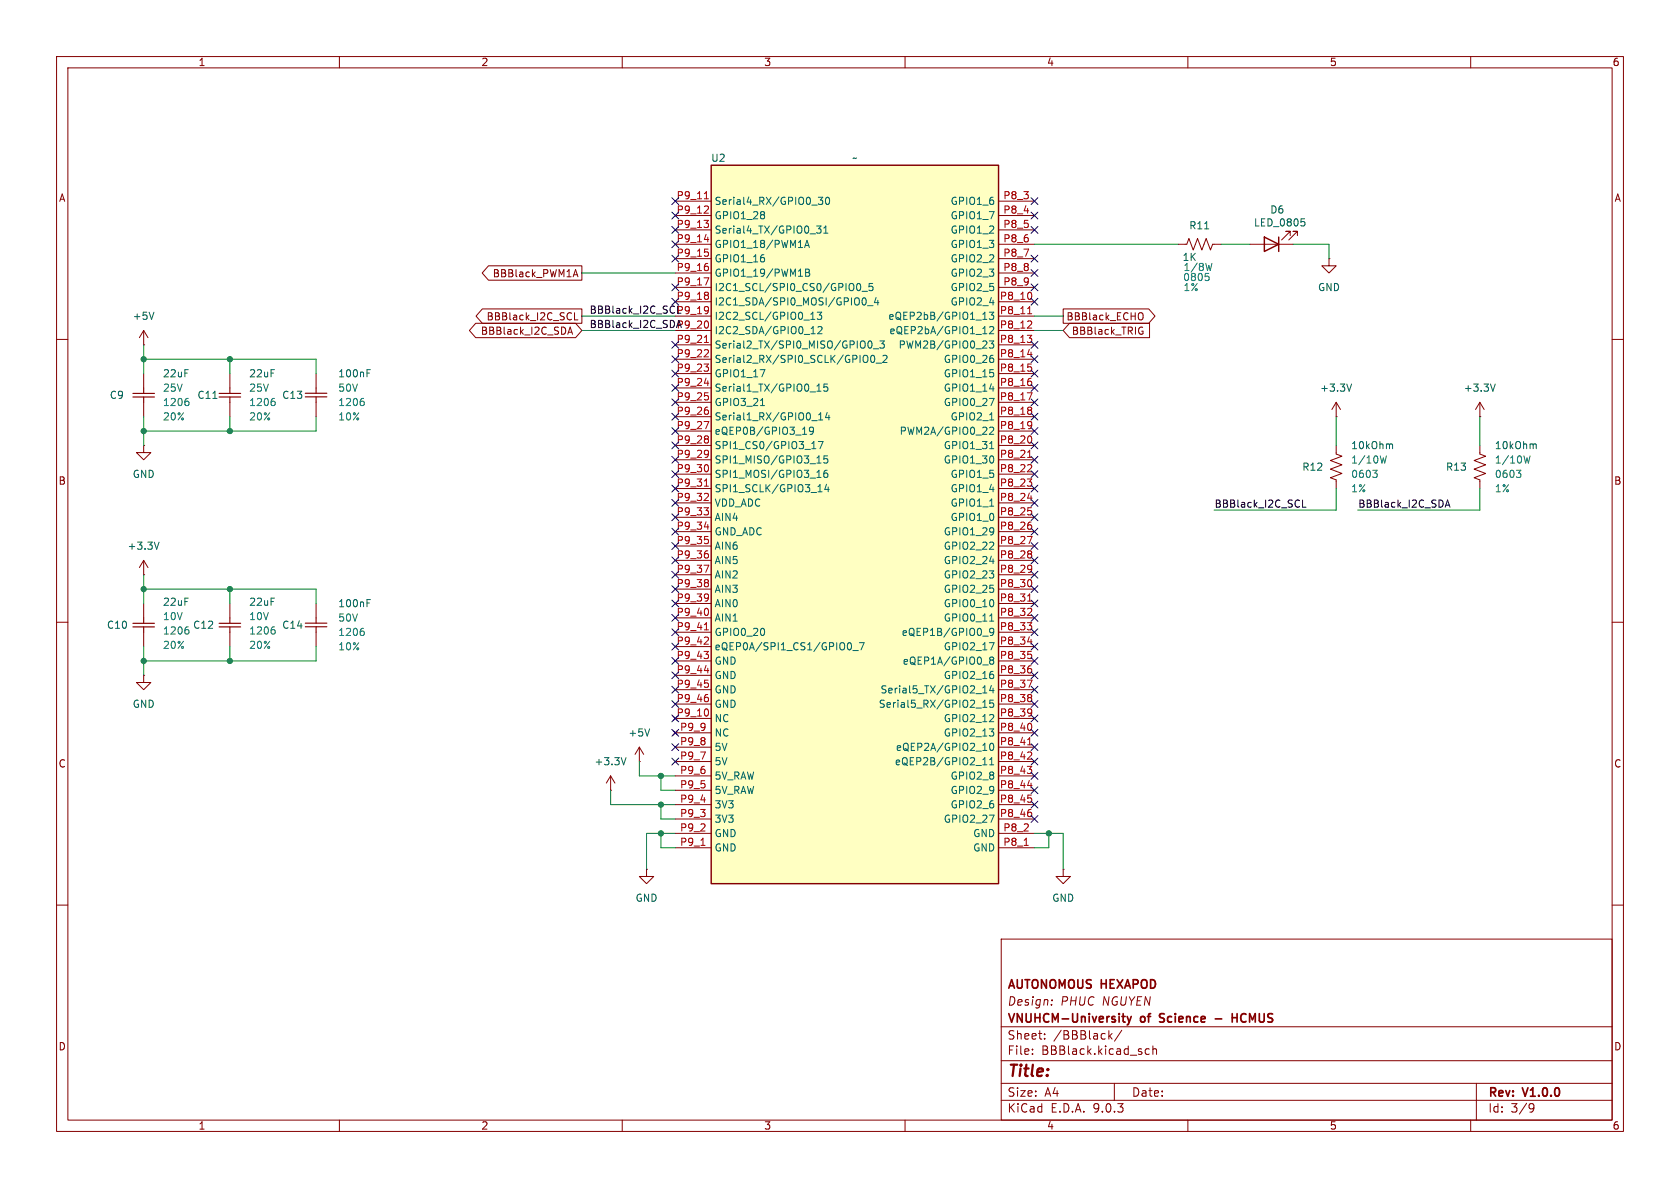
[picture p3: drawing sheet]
<svg xmlns="http://www.w3.org/2000/svg" width="297mm" height="210mm" viewBox="0 0 297 210" stroke-linecap="round" stroke-linejoin="round" font-family="sans-serif">
<g fill="none" stroke="#840000" stroke-width=".18">
<path d="M10 10h277v190h-277zM12 12h273v186h-273zM60 10v2M110 10v2M160 10v2M210 10v2M260 10v2M10 60h2M25.4 78.7v1.3h1.3l-1.3 1.3-1.3-1.3h1.3M25.4 78.7h.1M40.6 66v2.6M40.6 71.1v2.6"/>
<path d="M285 60h2M10 110h2M285 110h2M107.9 139.7h.1M107.9 137.2l-.7 1.2M107.9 137.2l.8 1.2M107.9 137.2v2.5M113 134.6h.1M113 132.1l-.7 1.3M113 132.1l.8 1.3M113 132.1v2.5M10 160h2"/>
<path d="M177 166h108v32h-108zM185.9 177.6v.1M186 176.8v.1M285 160h2M60 198v2M110 198v2M160 198v2M177 194.5h108M177 191.5h108M177 187.5h108M177 181.5h108M182.5 186.3v.1"/>
<path d="M182.5 185.5v.1M184.7 183.6v.1M184.7 182.8v.1M196.2 183.1l.4 .6M196.6 182.7l-.6 .6M197 191.5v3M198.3 182.1l-1.3 2M203.2 185.5l-.5-.1-.2 .3v.4l.1 .2h.6M203.8 185.5l.2-.1 .4 .1 .1 .9M203.8 184.9v1.5M210 198v2M260 198v2"/>
<path d="M261 191.5v6.5M270.6 195.1l.5 .1a.99 .99 0 0 1-.4 1.4h-.2M271.2 195.7l-.3 .3h-.3"/>
</g>
<path d="M198.3 179.7h.6M199.3 179.7l.3 1M200 179.7l-.4 1M205.1 179.3v.5M217.8 179.2v1.5M217.8 179.9h.9M218.7 179.2v1.5M198.6 180.6l.3 .1M199.6 180.7l-.1 .3-.2 .2M205 180.6l.2 .1M214.8 180.1h1.2" fill="none" stroke="#840000" stroke-width=".3"/>
<path d="M37.6 70.4h.8M110.7 133.9l-.5 1.3M114.8 128.8l-.4 1.3" fill="none" stroke="#006464" stroke-width=".18"/>
<path d="M38.7 70.2h3.8M38.7 69.5h3.8M40.6 68.6v.9M40.6 70.2v.9" fill="none" stroke="#840000" stroke-width=".2"/>
<path d="M48.3 70.4h.2M48.4 70.9l.2 .3v.3l-.2 .2" fill="none" stroke="#008484" stroke-width=".18"/>
<path d="M125.7 29.2h50.8v127h-50.8z" fill="#ffffc2"/>
<path d="M125.7 29.2h50.8v127h-50.8zM223.5 41.9l2.6 1.3-2.6 1.3zM226.1 41.9v2.6" fill="none" stroke="#840000" stroke-width=".25"/>
<g fill="none" stroke="#840000" stroke-width=".18">
<path d="M119.4 35.6h6.3M119.4 38.1h6.3M176.5 35.6h6.4M176.5 38.1h6.4M25.4 58.4v2.6M25.4 58.4l-.8 1.3M25.4 58.4l.8 1.3M84.1 57.1h17.7l1.1 1.3-1.1 1.3h-17.7l-1.1-1.3zM85.3 54.6h17.6v2.6h-17.6l-1.1-1.3zM86.4 47h16.5v2.5h-16.5l-1.2-1.2zM100.4 59.1l.4-1.3 .4 1.3M100.5 58.7h.6"/>
<path d="M101.4 48.6h.7M101.6 55.3v1.3h.6M101.7 47.7l.5 1.2M119.4 40.6h6.3M119.4 43.2h6.3M119.4 45.7h6.3M119.4 48.3h6.3M119.4 50.8h6.3M119.4 53.3h6.3M119.4 55.9h6.3M119.4 58.4h6.3M176.5 40.6h6.4"/>
<path d="M176.5 43.2h6.4M176.5 45.7h6.4M176.5 48.3h6.4M176.5 50.8h6.4M176.5 53.3h6.4M176.5 55.9h6.4M176.5 58.4h6.4M188 54.6h15.1l1.1 1.3-1.1 1.3h-15.1zM189.1 57.1h14.1v2.6h-14.1l-1.1-1.3zM201.5 55.3a.43 .43 0 0 1 .6 .4v.4a.43 .43 0 0 1-.6 .5M201.7 57.8l.3 .1M201.8 58.5h.3v.5l-.4 .1"/>
<path d="M208.3 43.2h1.5l.4-1 .7 2 .8-2 .8 2 .7-2 .8 2 .4-1h1.5M221 43.2h7.6M228.1 41.7v-.8h-.8h.8l-1.5 1.5M229.4 41.7v-.8h-.8h.8l-1.6 1.5M234.9 45.7v1.3h1.3l-1.3 1.3-1.2-1.3h1.2M234.9 45.7h.1M25.4 61h.1M25.4 66v2.6M25.4 71.1v2.6M55.9 66v2.6M55.9 71.1v2.6M119.4 61h6.3"/>
<path d="M119.4 63.5h6.3M119.4 66h6.3M119.4 68.6h6.3M119.4 71.1h6.3M119.4 73.7h6.3M119.4 76.2h6.3M119.4 78.7h6.3M176.5 61h6.4M176.5 63.5h6.4M176.5 66h6.4M176.5 68.6h6.4M176.5 71.1h6.4"/>
<path d="M176.5 73.7h6.4M176.5 76.2h6.4M176.5 78.7h6.4M236.2 78.7v1.6l1 .3-2 .8 2 .8-2 .7 2 .8-2 .8 1 .3v1.6M236.2 73.7h.1M236.2 71.1v2.6M236.2 71.1l-.7 1.3M236.2 71.1l.8 1.3M261.6 78.7v1.6l1 .3-2 .8 2 .8-2 .7 2 .8-2 .8 1 .3v1.6M261.6 73.7h.1M261.6 71.1v2.6M261.6 71.1l-.7 1.3"/>
<path d="M261.6 71.1l.8 1.3M25.4 99.1l-.8 1.2M25.4 99.1l.8 1.2M25.4 99.1v2.5M119.4 81.3h6.3M119.4 83.8h6.3M119.4 86.4h6.3M119.4 88.9h6.3M119.4 91.4h6.3M119.4 94h6.3M119.4 96.5h6.3M119.4 99.1h6.3"/>
<path d="M176.5 81.3h6.4M176.5 83.8h6.4M176.5 86.4h6.4M176.5 88.9h6.4M176.5 91.4h6.4M176.5 94h6.4M176.5 96.5h6.4M176.5 99.1h6.4M25.4 101.6h.1M25.4 119.4v1.3h1.3l-1.3 1.2-1.3-1.2h1.3M25.4 119.4h.1M25.4 106.7v2.5"/>
<path d="M25.4 111.8v2.5M40.6 106.7v2.5M40.6 111.8v2.5M55.9 106.7v2.5M55.9 111.8v2.5M119.4 101.6h6.3M119.4 104.1h6.3M119.4 106.7h6.3M119.4 109.2h6.3M119.4 111.8h6.3M119.4 114.3h6.3M119.4 116.8h6.3"/>
<path d="M119.4 119.4h6.3M176.5 101.6h6.4M176.5 104.1h6.4M176.5 106.7h6.4M176.5 109.2h6.4M176.5 111.8h6.4M176.5 114.3h6.4M176.5 116.8h6.4M176.5 119.4h6.4M119 126.6l.8 .8M119 129.2l.8 .7M119.4 121.9h6.3"/>
<path d="M119.4 124.5h6.3M119.4 127h6.3M119.4 129.5h6.3M119.4 132.1h6.3M119.4 134.6h6.3M119.4 137.2h6.3M119.4 139.7h6.3M119.8 126.6l-.8 .8M119.8 129.2l-.8 .7M176.5 121.9h6.4M176.5 124.5h6.4M176.5 127h6.4"/>
<path d="M176.5 129.5h6.4M176.5 132.1h6.4M176.5 134.6h6.4M176.5 137.2h6.4M176.5 139.7h6.4M114.3 153.7v1.2h1.3l-1.3 1.3-1.3-1.3h1.3M114.3 153.7h.1M119.4 142.2h6.3M119.4 144.8h6.3M119.4 147.3h6.3M119.4 149.9h6.3M176.5 142.2h6.4"/>
<path d="M176.5 144.8h6.4M176.5 147.3h6.4M176.5 149.9h6.4M188 153.7v1.2h-1.3l1.3 1.3 1.2-1.3h-1.2M188 153.7h.1"/>
</g>
<g fill="none" stroke="#006464" stroke-width=".18">
<path d="M135.1 37.5v.3M135.1 38.1v.5M144.4 39.9h.7l-.4 .5 .4 .2v.5l-.2 .1-.5-.1M144.7 34.9h.7l-.4 .5 .4 .1v.5l-.2 .1-.5-.1M146.1 34.9h.1a.68 .68 0 0 1 .5 .6 .68 .68 0 0 1-.5 .6 .84 .84 0 0 1-.1-1.2zM230 38.7h.6M230.5 39.2l.2 .2v.3l-.2 .2M27.2 55.2l-.4 1.3M135.1 45.6v.6M142.2 43.8l.5-1.3 .4 1.3M142.4 43.4h.6M142.4 47.6h.4l.3 .2-.3 .4 .3 .1 .1 .3-.3 .2h-.5z"/>
<path d="M142.4 48.2h.4M143.2 41.3h1M143.3 56.5h.8M143.4 59h.7M144.5 55.2h.8l-.5 .5 .4 .1v.5l-.2 .2-.5-.2M144.6 57.9l.5-.2 .2 .4-.8 .9h.8M145.6 41.2h.8M145.6 40.3l.4-.4v1.3M151.6 50.2l.1-.1a.68 .68 0 0 1 .5 .6 .68 .68 0 0 1-.5 .7l-.1-.1M152.4 51.5h1M152.8 52.6a.79 .79 0 0 1 0 1.3M153.4 54h.9"/>
<path d="M154.3 50.1h-.6l-.1 .6 .2-.1 .4 .1 .1 .1v.5l-.2 .1-.5-.1M154.9 52.6l-.3 .9h.8M155.2 53.1v.8M173.7 56.5h.8M173.7 59h.8M174.9 55.2h.8l-.4 .5 .3 .1v.5l-.2 .2-.5-.2M175 57.9l.4-.2 .3 .4-.8 .9h.8M213 40.5h.7M64.9 65.3h.6M64.9 66h.4M134.4 65.3h.8l-.5 1.3M134.4 71.7h.8"/>
<path d="M141.9 76.8h.7M143.5 79.3h.7M143.8 76.1l-.2 .2-.4-.1-.1-.1 .1-.5 .4-.1 .2 .1a.84 .84 0 0 1-.3 1.2h-.3M144.4 69.2h.7M144.4 68.3l.4-.4v1.3M144.7 78h.8l-.5 1.3M144.7 74.2h.7M144.7 73.3l.4-.3v1.2M146.2 72.9l-.3 .9h.8M146.3 67.9h-.6l-.1 .6 .2-.1h.4l.2 .2-.1 .4-.2 .2-.5-.2M146.5 73.4v.8M153.6 60.4l.1-.1a.68 .68 0 0 1 .5 .6 .68 .68 0 0 1-.5 .6l-.1-.1-.2-.3z"/>
<path d="M154 62.9l.2-.1a.68 .68 0 0 1 .5 .6 .68 .68 0 0 1-.5 .7l-.2-.1-.1-.4zM154.4 61.7h1M154.9 64.2h1M155.5 60.3h.8l-.4 .5 .4 .1v.5l-.2 .1-.6-.1M156.1 62.9l.5-.1 .2 .4-.8 .9h.8M174.9 60.3h.8l-.4 .5 .3 .1v.5l-.2 .1-.5-.1M174.9 70.4h.8l-.5 1.3M175 74.2h.7M175 75.6l.4-.1 .3 .4-.8 .9h.8M175 79.3h.7M175 68.7h.7M175.6 63.4v.6"/>
<path d="M175.6 66v.5M238.9 67.9l-.4 1.3M245.8 78.5l.4 .2v.6M264.3 67.9l-.4 1.3M271.2 78.5l.4 .2v.6M28.1 95.8l-.4 1.3M144.4 81.9h.7M144.4 84.4h.7M144.6 86.9h.7M146.1 85.6l-.3 .9h.8M146.2 83.1l-.3 .1a.86 .86 0 0 0 0 1.2l.4-.1 .1-.4-.3-.3h-.2l-.3 .3M146.3 80.6h-.6l-.1 .6 .2-.1h.4l.2 .2-.1 .4-.2 .2-.5-.2"/>
<path d="M146.4 86.1v.8M174.9 97.1h.8M175 89.5h.7M175 99.2h.7M175.6 80.8v.8M175.6 93.4v.9M175.6 96v.4M175.7 93.8l-.1 .2M64.9 106.6h.4M64.9 106h.6M135.1 111.3v.8M150.2 113.6a.79 .79 0 0 1 0 1.3"/>
<path d="M150.8 115h.9M151.9 113.6h.9l-.6 1.3M173.7 112.5h1M174.9 113.6h.8l-.5 1.3M174.9 100.9h.8l-.4 .5M175 109.8h.7M175.2 116.7l-.2 .2v.4l.2 .1h.4l.1-.2v-.3l-.3-.2M175.2 116.7l-.2-.2 .2-.4h.2l.3 .3-.3 .3M175.2 116.7h.2M175.6 119.3v.5M175.6 101.5v.6M175.6 104.1v.5"/>
<path d="M175.6 106.2v.8M175.7 111.6l-.3 .3-.3-.1-.1-.2 .1-.5h.3l.2 .1a.84 .84 0 0 1-.3 1.1h-.2M173.7 122.5h.8M173.7 121.6l.4-.4v1.3M173.7 124.1l.4-.3v1.2M173.7 125h.8M173.7 135.2h.8M174 134.1l.1-.2v1.3M174.9 127.6h.8M174.9 128.8h.8l-.4 .5M175 135.2h.7M175 134.3l.3-.4v1.3"/>
<path d="M175.1 131.5l.2-.1a.68 .68 0 0 1 .4 .6 .68 .68 0 0 1-.4 .7l-.2-.2-.1-.3zM175.3 121.2l-.3 .9h.7M175.6 121.7v.8M175.6 123.8h-.6v.6l.1-.1h.5l.1 .2-.1 .4-.2 .1-.4-.1M175.6 126.4v.5M175.6 129.5v.5M174.9 144.1h.8l-.5 1.3"/>
</g>
<g fill="none" stroke="#a90000" stroke-width=".18">
<path d="M124.5 39h.7l-.4 .4M124.5 35.1h.7M125.1 36.5l.1 .2v.3l-.7 .7h.7M125.2 39.6v.5M124.5 49.1h.8l-.5 1.3M124.5 42.3h.8M124.6 44h.6M125.1 44.6l.1 .2-.1 .4M125.1 51.7l.1 .2-.1 .2M125.1 52.3l.1 .1-.1 .5M125.1 54.3h.1a1.07 1.07 0 0 1-.1 1M125.2 47.2v.5"/>
<path d="M125.2 57v.8M125.2 54.7l-.1 .2M181.6 59.3h.8l-.4 .5M181.7 55.5h.7M182.3 56.8l.1 .2-.1 .3-.7 .7h.8M182.3 51.9v.8M182.3 59.9v.5M124.5 64.4h.7l-.4 .4M124.5 74.5h.8l-.5 1.3M124.5 60.5h.7M124.5 67.7h.8M124.6 69.4h.6"/>
<path d="M125.1 61.9l.1 .2v.3l-.7 .7h.7M125.1 70l.1 .2-.1 .4M125.1 77.1l.1 .2-.1 .2M125.1 77.7l.1 .1-.1 .5M125.1 79.7h.1a1.07 1.07 0 0 1-.1 1M125.2 65v.5M125.2 72.6v.5M181.6 69.4h.9l-.6 1.3M181.7 62.7h.8M181.7 64.4h.6M182.3 64.9l.1 .2-.1 .5M182.3 72l.1 .2-.1 .3"/>
<path d="M182.3 72.6l.1 .2-.1 .4M182.3 74.6a1.07 1.07 0 0 1-.1 1.1M182.3 67.5v.5M182.3 77.3v.8M182.4 75.1l-.1 .1M124.5 89.8h.7l-.4 .4M124.5 99.9h.8l-.5 1.3M124.5 85.9h.7M124.5 93.1h.8M124.6 94.8h.6M125.1 87.3l.1 .2v.3l-.7 .7h.7M125.1 95.4l.1 .2-.1 .4"/>
<path d="M125.2 82.4v.8M125.2 90.4v.5M125.2 98v.5M125.2 80.1l-.1 .2M181.6 94.8h.9l-.6 1.3M181.6 84.7h.8l-.4 .5M181.7 80.9h.7M181.7 88.1h.8M181.7 89.8h.6M182.3 82.2l.1 .2-.1 .3-.7 .7h.8M182.3 90.3l.1 .2-.1 .5M182.3 97.4l.1 .2-.1 .3"/>
<path d="M182.3 98l.1 .2-.1 .4M182.3 100a1.07 1.07 0 0 1-.1 1.1M182.3 85.3v.5M182.3 92.9v.5M124.5 115.2h.7l-.4 .4M124.5 111.3h.7M124.5 118.5h.8M125.1 102.5l.1 .2-.1 .2M125.1 103.1l.1 .1-.1 .5M125.1 105.1h.1a1.07 1.07 0 0 1-.1 1M125.1 112.7l.1 .2v.3l-.7 .7h.7M125.2 107.8v.8"/>
<path d="M125.2 115.8v.5M125.2 105.5l-.1 .2M181.6 110.1h.8l-.4 .5M181.7 106.3h.7M181.7 113.5h.8M181.7 115.2h.6M182.3 107.6l.1 .2-.1 .3-.7 .7h.8M182.3 115.7l.1 .2-.1 .5M182.3 102.7v.8M182.3 110.7v.5M182.3 118.3v.5M182.4 100.5l-.1 .1"/>
<path d="M124.6 120.2h.6M125.1 120.8l.1 .2-.1 .4M125.2 123.4v.5M125.2 125.6v.7M181.6 120.2h.9l-.6 1.3M181.6 135.5h.8l-.4 .5M181.7 131.7h.7M181.7 138.9h.8M182.3 122.8l.1 .2-.1 .3M182.3 123.4l.1 .2-.1 .4M182.3 125.4a1.07 1.07 0 0 1-.1 1.1M182.3 133l.1 .2-.1 .3-.7 .7h.8"/>
<path d="M182.3 128.1v.8M182.3 136.1v.5M182.4 125.9l-.1 .1M123.9 149.4h.7M181.1 149.4h.7M181.7 140.6h.6M182.3 141.1l.1 .2-.1 .5M182.3 143.7v.5"/>
</g>
<g fill="none" stroke="#840000" stroke-width=".2">
<path d="M23.5 70.2h3.8M23.5 69.5h3.8M25.4 68.6v.9M25.4 70.2v.9M54 69.5h3.8M54 70.2h3.8M55.9 68.6v.9M55.9 70.2v.9M23.5 110.8h3.8M23.5 110.2h3.8M25.4 109.2v1M25.4 110.8v1"/>
<path d="M38.7 110.8h3.8M38.7 110.2h3.8M40.6 109.2v1M40.6 110.8v1M54 110.8h3.8M54 110.2h3.8M55.9 109.2v1M55.9 110.8v1"/>
</g>
<g fill="none" stroke="#008484" stroke-width=".18">
<path d="M213.5 48.8l.3 .3v.3l-.3 .2M214.3 46.6l-.3 1.2-.3-.9M33 70.4h.3M33.2 70.9l.2 .3v.3l-.2 .2M64 70.4h.3M64.2 70.9l.2 .3v.3l-.2 .2M242.7 83.1h.8l-.5 .5M243.2 83.6l.3 .3v.3l-.3 .2M245.1 80.6l-.3 1.3-.2-.9-.3 .9M268.1 83.1h.8l-.5 .5M268.6 83.6l.3 .3v.3l-.3 .2M270.5 80.6l-.3 1.3-.2-.9-.3 .9"/>
<path d="M33 110.8h.3M33.2 111.3l.2 .2v.3l-.2 .3M48.3 110.8h.2M48.4 111.3l.2 .2v.3l-.2 .3M64 111.1h.3M64.2 111.6l.2 .2v.3l-.2 .2"/>
</g>
<path d="M230.3 88.4v1.3h.6M255.5 89.7l.4-1.3 .4 1.3M255.6 89.3h.6" fill="none" stroke="#0f0f0f" stroke-width=".18"/>
<g fill="none" stroke="#009600" stroke-width=".18">
<path d="M102.9 48.3h16.5M102.9 55.9h16.5M102.9 58.4h16.5M182.9 55.9h5.1M182.9 58.4h5.1M182.9 43.2h25.4M215.9 43.2h5.1M228.6 43.2h6.3v2.5M25.4 63.5h30.5v2.5M25.4 61v5M25.4 73.7v5M40.6 63.5v2.5"/>
<path d="M40.6 73.7v2.5M55.9 73.7v2.5h-30.5M236.2 73.7v5M261.6 73.7v5M236.2 86.4v3.8h-21.6M261.6 86.4v3.8h-21.6M25.4 104.1h30.5v2.6M25.4 101.6v5.1M25.4 114.3v5.1M40.6 104.1v2.6M40.6 114.3v2.5M55.9 114.3v2.5h-30.5"/>
<path d="M107.9 139.7v2.5h11.5M113 134.6v2.6h6.4M116.8 137.2v2.5h2.6M116.8 142.2v2.6h2.6M116.8 147.3v2.6h2.6M119.4 147.3h-5.1v6.4M182.9 147.3h5.1v6.4M185.4 147.3v2.6h-2.5"/>
</g>
<g fill="none" stroke="#000084" stroke-width=".18">
<path d="M118.8 37.5l1.2 1.2M118.8 35l1.2 1.2M120 37.5l-1.2 1.2M120 35l-1.2 1.2M182.3 37.5l1.2 1.2M182.3 35l1.2 1.2M183.5 37.5l-1.2 1.2M183.5 35l-1.2 1.2M118.8 40l1.2 1.2M118.8 50.2l1.2 1.2M118.8 52.7l1.2 1.2M118.8 42.6l1.2 1.2"/>
<path d="M118.8 45.1l1.2 1.2M120 40l-1.2 1.2M120 50.2l-1.2 1.2M120 52.7l-1.2 1.2M120 42.6l-1.2 1.2M120 45.1l-1.2 1.2M182.3 52.7l1.2 1.2M182.3 50.2l1.2 1.2M182.3 47.7l1.2 1.2M182.3 45.1l1.2 1.2M182.3 40l1.2 1.2M183.5 47.7l-1.2 1.2"/>
<path d="M183.5 50.2l-1.2 1.2M183.5 52.7l-1.2 1.2M183.5 45.1l-1.2 1.2M183.5 40l-1.2 1.2M118.8 75.6l1.2 1.2M118.8 73.1l1.2 1.2M118.8 70.5l1.2 1.2M118.8 65.4l1.2 1.2M118.8 68l1.2 1.2M118.8 60.4l1.2 1.2M118.8 78.1l1.2 1.2M118.8 62.9l1.2 1.2"/>
<path d="M120 75.6l-1.2 1.2M120 73.1l-1.2 1.2M120 70.5l-1.2 1.2M120 65.4l-1.2 1.2M120 68l-1.2 1.2M120 60.4l-1.2 1.2M120 78.1l-1.2 1.2M120 62.9l-1.2 1.2M182.3 62.9l1.2 1.2M182.3 65.4l1.2 1.2M182.3 60.4l1.2 1.2M182.3 68l1.2 1.2"/>
<path d="M182.3 73.1l1.2 1.2M182.3 75.6l1.2 1.2M182.3 78.1l1.2 1.2M182.3 70.5l1.2 1.2M183.5 68l-1.2 1.2M183.5 70.5l-1.2 1.2M183.5 62.9l-1.2 1.2M183.5 65.4l-1.2 1.2M183.5 60.4l-1.2 1.2M183.5 73.1l-1.2 1.2M183.5 75.6l-1.2 1.2M183.5 78.1l-1.2 1.2"/>
<path d="M118.8 93.4l1.2 1.2M118.8 88.3l1.2 1.2M118.8 98.5l1.2 1.2M118.8 95.9l1.2 1.2M118.8 90.8l1.2 1.2M118.8 80.7l1.2 1.2M118.8 83.2l1.2 1.2M118.8 85.8l1.2 1.2M120 93.4l-1.2 1.2M120 88.3l-1.2 1.2M120 98.5l-1.2 1.2M120 95.9l-1.2 1.2"/>
<path d="M120 90.8l-1.2 1.2M120 80.7l-1.2 1.2M120 83.2l-1.2 1.2M120 85.8l-1.2 1.2M182.3 95.9l1.2 1.2M182.3 93.4l1.2 1.2M182.3 98.5l1.2 1.2M182.3 88.3l1.2 1.2M182.3 85.8l1.2 1.2M182.3 90.8l1.2 1.2M182.3 80.7l1.2 1.2M182.3 83.2l1.2 1.2"/>
<path d="M183.5 95.9l-1.2 1.2M183.5 93.4l-1.2 1.2M183.5 98.5l-1.2 1.2M183.5 88.3l-1.2 1.2M183.5 85.8l-1.2 1.2M183.5 90.8l-1.2 1.2M183.5 80.7l-1.2 1.2M183.5 83.2l-1.2 1.2M118.8 116.2l1.2 1.2M118.8 118.8l1.2 1.2M118.8 103.5l1.2 1.2M118.8 101l1.2 1.2"/>
<path d="M118.8 111.2l1.2 1.2M118.8 106.1l1.2 1.2M118.8 108.6l1.2 1.2M118.8 113.7l1.2 1.2M120 116.2l-1.2 1.2M120 118.8l-1.2 1.2M120 103.5l-1.2 1.2M120 101l-1.2 1.2M120 111.2l-1.2 1.2M120 106.1l-1.2 1.2M120 108.6l-1.2 1.2M120 113.7l-1.2 1.2"/>
<path d="M182.3 108.6l1.2 1.2M182.3 116.2l1.2 1.2M182.3 106.1l1.2 1.2M182.3 101l1.2 1.2M182.3 111.2l1.2 1.2M182.3 103.5l1.2 1.2M182.3 113.7l1.2 1.2M182.3 118.8l1.2 1.2M183.5 108.6l-1.2 1.2M183.5 116.2l-1.2 1.2M183.5 106.1l-1.2 1.2M183.5 101l-1.2 1.2"/>
<path d="M183.5 111.2l-1.2 1.2M183.5 103.5l-1.2 1.2M183.5 113.7l-1.2 1.2M183.5 118.8l-1.2 1.2M118.8 131.5l1.2 1.2M118.8 134l1.2 1.2M118.8 128.9l1.2 1.2M118.8 126.4l1.2 1.2M118.8 123.9l1.2 1.2M118.8 121.3l1.2 1.2M120 131.5l-1.2 1.2M120 134l-1.2 1.2"/>
<path d="M120 128.9l-1.2 1.2M120 126.4l-1.2 1.2M120 123.9l-1.2 1.2M120 121.3l-1.2 1.2M182.3 136.6l1.2 1.2M182.3 139.1l1.2 1.2M182.3 134l1.2 1.2M182.3 128.9l1.2 1.2M182.3 123.9l1.2 1.2M182.3 131.5l1.2 1.2M182.3 126.4l1.2 1.2M182.3 121.3l1.2 1.2"/>
<path d="M183.5 136.6l-1.2 1.2M183.5 139.1l-1.2 1.2M183.5 134l-1.2 1.2M183.5 128.9l-1.2 1.2M183.5 123.9l-1.2 1.2M183.5 131.5l-1.2 1.2M183.5 126.4l-1.2 1.2M183.5 121.3l-1.2 1.2M182.3 141.6l1.2 1.2M182.3 144.2l1.2 1.2M183.5 141.6l-1.2 1.2M183.5 144.2l-1.2 1.2"/>
</g>
<g fill="#009600" stroke="#009600" stroke-width=".18">
<circle cx="116.8" cy="142.2" r=".46"/>
<circle cx="116.8" cy="147.3" r=".46"/>
<circle cx="116.8" cy="137.2" r=".46"/>
<circle cx="185.4" cy="147.3" r=".46"/>
<circle cx="40.6" cy="104.1" r=".46"/>
<circle cx="40.6" cy="116.8" r=".46"/>
<circle cx="25.4" cy="104.1" r=".46"/>
<circle cx="40.6" cy="63.5" r=".46"/>
<circle cx="40.6" cy="76.2" r=".46"/>
<circle cx="25.4" cy="76.2" r=".46"/>
<circle cx="25.4" cy="63.5" r=".46"/>
<circle cx="25.4" cy="116.8" r=".46"/>
</g>
<text font-size="2.8" fill="#840000" x="178" y="190.9">Title:</text>
<g font-size="2.1" fill="#840000">
<text x="178" y="178">Design:</text>
<text x="178" y="175.2">AUTONOMOUS HEXAPOD</text>
<text x="187.4" y="178">PHUC NGUYEN</text>
<text x="178" y="184">Sheet:</text>
<text x="178" y="181.2">VNUHCM-University</text>
<text x="186.2" y="184">/BBBlack/</text>
<text x="201.7" y="181.2">of</text>
<text x="205.7" y="181.2">Science</text>
<text x="219.7" y="181.2">HCMUS</text>
<text x="178" y="186.7">File:</text>
<text x="184.1" y="186.7">BBBlack.kicad_sch</text>
<text x="178" y="196.9">KiCad</text>
<text x="178" y="194.1">Size:</text>
<text x="184.7" y="194.1">A4</text>
<text x="185.7" y="196.9">E.D.A.</text>
<text x="193.3" y="196.9">9.0.3</text>
<text x="200" y="194.1">Date:</text>
<text x="263" y="194.3">Rev:</text>
<text x="263" y="196.9">Id:</text>
<text x="267.1" y="196.9">3/9</text>
<text x="269.4" y="194.3">V1.0.0</text>
</g>
<g font-size="1.8" fill="#840000">
<text x="35" y="11.9">1</text>
<text x="85" y="11.9">2</text>
<text x="135" y="11.9">3</text>
<text x="185" y="11.9">4</text>
<text x="235" y="11.9">5</text>
<text x="285" y="11.9">6</text>
<text x="10.3" y="35.9">A</text>
<text x="285.3" y="35.9">A</text>
<text x="87" y="49.2">BBBlack_PWM1A</text>
<text x="84.9" y="59.4">BBBlack_I2C_SDA</text>
<text x="85.9" y="56.8">BBBlack_I2C_SCL</text>
<text x="188.4" y="56.8">BBBlack_ECHO</text>
<text x="189.4" y="59.4">BBBlack_TRIG</text>
<text x="10.3" y="85.9">B</text>
<text x="285.3" y="85.9">B</text>
<text x="10.3" y="135.9">C</text>
<text x="285.3" y="135.9">C</text>
<text x="10.3" y="185.9">D</text>
<text x="285.3" y="185.9">D</text>
<text x="35" y="199.9">1</text>
<text x="85" y="199.9">2</text>
<text x="135" y="199.9">3</text>
<text x="185" y="199.9">4</text>
<text x="235" y="199.9">5</text>
<text x="285" y="199.9">6</text>
</g>
<g font-size="1.8" fill="#006464">
<text x="125.6" y="28.8">U2</text>
<text x="150.6" y="28.8">~</text>
<text x="126.2" y="36.4">Serial4_RX/GPIO0_30</text>
<text x="126.2" y="39">GPIO1_28</text>
<text x="126.2" y="41.5">Serial4_TX/GPIO0_31</text>
<text x="168" y="36.4">GPIO1_6</text>
<text x="168" y="39">GPIO1_7</text>
<text x="168" y="41.5">GPIO1_2</text>
<text x="210.1" y="40.7">R11</text>
<text x="221.6" y="40.2">LED_0805</text>
<text x="224.5" y="37.9">D6</text>
<text x="126.2" y="44">GPIO1_18/PWM1A</text>
<text x="126.2" y="46.6">GPIO1_16</text>
<text x="168" y="44">GPIO1_3</text>
<text x="168" y="46.6">GPIO2_2</text>
<text x="126.2" y="49.1">GPIO1_19/PWM1B</text>
<text x="126.2" y="51.7">I2C1_SCL/SPI0_CS0/GPIO0_5</text>
<text x="168" y="49.1">GPIO2_3</text>
<text x="168" y="51.7">GPIO2_5</text>
<text x="232.9" y="51.7">GND</text>
<text x="23.4" y="56.7">+5V</text>
<text x="126.2" y="54.2">I2C1_SDA/SPI0_MOSI/GPIO0_4</text>
<text x="126.2" y="56.7">I2C2_SCL/GPIO0_13</text>
<text x="126.2" y="59.3">I2C2_SDA/GPIO0_12</text>
<text x="157" y="56.7">eQEP2bB/GPIO1_13</text>
<text x="157.1" y="59.3">eQEP2bA/GPIO1_12</text>
<text x="168" y="54.2">GPIO2_4</text>
<text x="126.2" y="61.8">Serial2_TX/SPI0_MISO/GPIO0_3</text>
<text x="126.2" y="64.4">Serial2_RX/SPI0_SCLK/GPIO0_2</text>
<text x="158.8" y="61.8">PWM2B/GPIO0_23</text>
<text x="166.7" y="64.4">GPIO0_26</text>
<text x="19.3" y="70.7">C9</text>
<text x="28.7" y="66.9">22uF</text>
<text x="34.8" y="70.7">C11</text>
<text x="44" y="66.9">22uF</text>
<text x="49.8" y="70.7">C13</text>
<text x="59.7" y="66.9">100nF</text>
<text x="126.2" y="66.9">GPIO1_17</text>
<text x="126.2" y="69.4">Serial1_TX/GPIO0_15</text>
<text x="126.2" y="72">GPIO3_21</text>
<text x="166.7" y="66.9">GPIO1_15</text>
<text x="166.7" y="69.4">GPIO1_14</text>
<text x="166.7" y="72">GPIO0_27</text>
<text x="233.3" y="69.4">+3.3V</text>
<text x="258.7" y="69.4">+3.3V</text>
<text x="126.2" y="74.5">Serial1_RX/GPIO0_14</text>
<text x="126.2" y="77.1">eQEP0B/GPIO3_19</text>
<text x="158.9" y="77.1">PWM2A/GPIO0_22</text>
<text x="168" y="74.5">GPIO2_1</text>
<text x="126.2" y="79.6">SPI1_CS0/GPIO3_17</text>
<text x="126.2" y="82.1">SPI1_MISO/GPIO3_15</text>
<text x="166.7" y="79.6">GPIO1_31</text>
<text x="166.7" y="82.1">GPIO1_30</text>
<text x="230.1" y="83.4">R12</text>
<text x="238.8" y="79.6">10kOhm</text>
<text x="255.5" y="83.4">R13</text>
<text x="264.2" y="79.6">10kOhm</text>
<text x="23.4" y="84.7">GND</text>
<text x="126.2" y="84.7">SPI1_MOSI/GPIO3_16</text>
<text x="126.2" y="87.2">SPI1_SCLK/GPIO3_14</text>
<text x="126.2" y="89.8">VDD_ADC</text>
<text x="168" y="84.7">GPIO1_5</text>
<text x="168" y="87.2">GPIO1_4</text>
<text x="168" y="89.8">GPIO1_1</text>
<text x="126.2" y="92.3">AIN4</text>
<text x="126.2" y="94.8">GND_ADC</text>
<text x="166.7" y="94.8">GPIO1_29</text>
<text x="168" y="92.3">GPIO1_0</text>
<text x="22.5" y="97.4">+3.3V</text>
<text x="126.2" y="97.4">AIN6</text>
<text x="126.2" y="99.9">AIN5</text>
<text x="166.7" y="97.4">GPIO2_22</text>
<text x="166.7" y="99.9">GPIO2_24</text>
<text x="28.7" y="107.3">22uF</text>
<text x="44" y="107.3">22uF</text>
<text x="59.7" y="107.5">100nF</text>
<text x="126.2" y="102.5">AIN2</text>
<text x="126.2" y="105">AIN3</text>
<text x="126.2" y="107.5">AIN0</text>
<text x="166.7" y="102.5">GPIO2_23</text>
<text x="166.7" y="105">GPIO2_25</text>
<text x="166.7" y="107.5">GPIO0_10</text>
<text x="18.8" y="111.4">C10</text>
<text x="34" y="111.4">C12</text>
<text x="49.8" y="111.4">C14</text>
<text x="126.2" y="110.1">AIN1</text>
<text x="126.2" y="112.6">GPIO0_20</text>
<text x="159.3" y="112.6">eQEP1B/GPIO0_9</text>
<text x="166.7" y="110.1">GPIO0_11</text>
<text x="126.2" y="115.2">eQEP0A/SPI1_CS1/GPIO0_7</text>
<text x="126.2" y="117.7">GND</text>
<text x="159.5" y="117.7">eQEP1A/GPIO0_8</text>
<text x="166.7" y="115.2">GPIO2_17</text>
<text x="23.4" y="125.3">GND</text>
<text x="126.2" y="120.2">GND</text>
<text x="126.2" y="122.8">GND</text>
<text x="126.2" y="125.3">GND</text>
<text x="155.3" y="125.3">Serial5_RX/GPIO2_15</text>
<text x="155.6" y="122.8">Serial5_TX/GPIO2_14</text>
<text x="166.7" y="120.2">GPIO2_16</text>
<text x="111" y="130.4">+5V</text>
<text x="126.2" y="127.9">NC</text>
<text x="126.2" y="130.4">NC</text>
<text x="166.7" y="127.9">GPIO2_12</text>
<text x="166.7" y="130.4">GPIO2_13</text>
<text x="105" y="135.5">+3.3V</text>
<text x="126.2" y="132.9">5V</text>
<text x="126.2" y="135.5">5V</text>
<text x="158.1" y="135.5">eQEP2B/GPIO2_11</text>
<text x="158.3" y="132.9">eQEP2A/GPIO2_10</text>
<text x="126.2" y="138">5V_RAW</text>
<text x="126.2" y="140.6">5V_RAW</text>
<text x="126.2" y="143.1">3V3</text>
<text x="168" y="138">GPIO2_8</text>
<text x="168" y="140.6">GPIO2_9</text>
<text x="168" y="143.1">GPIO2_6</text>
<text x="126.2" y="145.6">3V3</text>
<text x="126.2" y="148.2">GND</text>
<text x="166.7" y="145.6">GPIO2_27</text>
<text x="171.9" y="148.2">GND</text>
<text x="126.2" y="150.7">GND</text>
<text x="171.9" y="150.7">GND</text>
<text x="112.3" y="159.6">GND</text>
<text x="185.9" y="159.6">GND</text>
</g>
<g font-size="1.8" fill="#a90000">
<text x="119.5" y="35.3">P9_11</text>
<text x="177.3" y="35.3">P8_3</text>
<text x="119.5" y="37.8">P9_12</text>
<text x="119.5" y="40.4">P9_13</text>
<text x="177.3" y="37.8">P8_4</text>
<text x="177.3" y="40.4">P8_5</text>
<text x="119.5" y="42.9">P9_14</text>
<text x="119.5" y="45.5">P9_15</text>
<text x="177.3" y="42.9">P8_6</text>
<text x="177.3" y="45.5">P8_7</text>
<text x="119.5" y="48">P9_16</text>
<text x="119.5" y="50.5">P9_17</text>
<text x="119.5" y="53.1">P9_18</text>
<text x="176.7" y="53.1">P8_10</text>
<text x="177.3" y="48">P8_8</text>
<text x="177.3" y="50.5">P8_9</text>
<text x="176.7" y="55.6">P8_11</text>
<text x="176.7" y="58.2">P8_12</text>
<text x="119.5" y="60.7">P9_21</text>
<text x="119.5" y="63.2">P9_22</text>
<text x="119.5" y="65.8">P9_23</text>
<text x="176.7" y="60.7">P8_13</text>
<text x="176.7" y="63.2">P8_14</text>
<text x="176.7" y="65.8">P8_15</text>
<text x="119.5" y="68.3">P9_24</text>
<text x="119.5" y="70.9">P9_25</text>
<text x="176.7" y="68.3">P8_16</text>
<text x="176.7" y="70.9">P8_17</text>
<text x="119.5" y="73.4">P9_26</text>
<text x="119.5" y="75.9">P9_27</text>
<text x="176.7" y="73.4">P8_18</text>
<text x="176.7" y="75.9">P8_19</text>
<text x="119.5" y="78.5">P9_28</text>
<text x="119.5" y="81">P9_29</text>
<text x="119.5" y="83.6">P9_30</text>
<text x="176.7" y="78.5">P8_20</text>
<text x="176.7" y="81">P8_21</text>
<text x="176.7" y="83.6">P8_22</text>
<text x="119.5" y="86.1">P9_31</text>
<text x="119.5" y="88.6">P9_32</text>
<text x="176.7" y="86.1">P8_23</text>
<text x="176.7" y="88.6">P8_24</text>
<text x="119.5" y="91.2">P9_33</text>
<text x="119.5" y="93.7">P9_34</text>
<text x="176.7" y="91.2">P8_25</text>
<text x="176.7" y="93.7">P8_26</text>
<text x="119.5" y="96.3">P9_35</text>
<text x="119.5" y="98.8">P9_36</text>
<text x="119.5" y="101.3">P9_37</text>
<text x="176.7" y="96.3">P8_27</text>
<text x="176.7" y="98.8">P8_28</text>
<text x="176.7" y="101.3">P8_29</text>
<text x="119.5" y="103.9">P9_38</text>
<text x="119.5" y="106.4">P9_39</text>
<text x="176.7" y="103.9">P8_30</text>
<text x="176.7" y="106.4">P8_31</text>
<text x="119.5" y="109">P9_40</text>
<text x="119.5" y="111.5">P9_41</text>
<text x="176.7" y="109">P8_32</text>
<text x="176.7" y="111.5">P8_33</text>
<text x="119.5" y="114">P9_42</text>
<text x="119.5" y="116.6">P9_43</text>
<text x="119.5" y="119.1">P9_44</text>
<text x="176.7" y="114">P8_34</text>
<text x="176.7" y="116.6">P8_35</text>
<text x="176.7" y="119.1">P8_36</text>
<text x="119.5" y="121.7">P9_45</text>
<text x="119.5" y="124.2">P9_46</text>
<text x="176.7" y="121.7">P8_37</text>
<text x="176.7" y="124.2">P8_38</text>
<text x="119.5" y="126.7">P9_10</text>
<text x="120.1" y="129.3">P9_9</text>
<text x="120.1" y="131.8">P9_8</text>
<text x="176.7" y="126.7">P8_39</text>
<text x="176.7" y="129.3">P8_40</text>
<text x="176.7" y="131.8">P8_41</text>
<text x="120.1" y="134.4">P9_7</text>
<text x="120.1" y="136.9">P9_6</text>
<text x="176.7" y="134.4">P8_42</text>
<text x="176.7" y="136.9">P8_43</text>
<text x="120.1" y="139.4">P9_5</text>
<text x="120.1" y="142">P9_4</text>
<text x="176.7" y="139.4">P8_44</text>
<text x="176.7" y="142">P8_45</text>
<text x="120.1" y="144.5">P9_3</text>
<text x="120.1" y="147.1">P9_2</text>
<text x="120.1" y="149.6">P9_1</text>
<text x="176.7" y="144.5">P8_46</text>
<text x="177.3" y="147.1">P8_2</text>
<text x="177.3" y="149.6">P8_1</text>
</g>
<g font-size="1.8" fill="#008484">
<text x="209" y="46.3">1K</text>
<text x="209.1" y="49.9">0805</text>
<text x="209.1" y="48.1">1/8W</text>
<text x="209.1" y="51.7">1%</text>
<text x="28.7" y="69.4">25V</text>
<text x="28.7" y="72">1206</text>
<text x="44" y="69.4">25V</text>
<text x="44" y="72">1206</text>
<text x="59.7" y="69.4">50V</text>
<text x="59.7" y="72">1206</text>
<text x="28.7" y="74.5">20%</text>
<text x="44" y="74.5">20%</text>
<text x="59.7" y="74.5">10%</text>
<text x="238.8" y="82.1">1/10W</text>
<text x="264.2" y="82.1">1/10W</text>
<text x="238.8" y="87.2">1%</text>
<text x="238.8" y="84.7">0603</text>
<text x="264.2" y="87.2">1%</text>
<text x="264.2" y="84.7">0603</text>
<text x="28.7" y="109.8">10V</text>
<text x="28.7" y="112.4">1206</text>
<text x="44" y="109.8">10V</text>
<text x="44" y="112.4">1206</text>
<text x="59.7" y="110.1">50V</text>
<text x="59.7" y="112.6">1206</text>
<text x="28.7" y="114.9">20%</text>
<text x="44" y="114.9">20%</text>
<text x="59.7" y="115.2">10%</text>
</g>
<g font-size="1.8" fill="#0f0f0f">
<text x="104.1" y="55.5">BBBlack_I2C_SCL P9_19</text>
<text x="104.1" y="58.1">BBBlack_I2C_SDA P9_20</text>
<text x="214.6" y="89.8">BBBlack_I2C_SCL</text>
<text x="240" y="89.8">BBBlack_I2C_SDA</text>
</g>
</svg>
